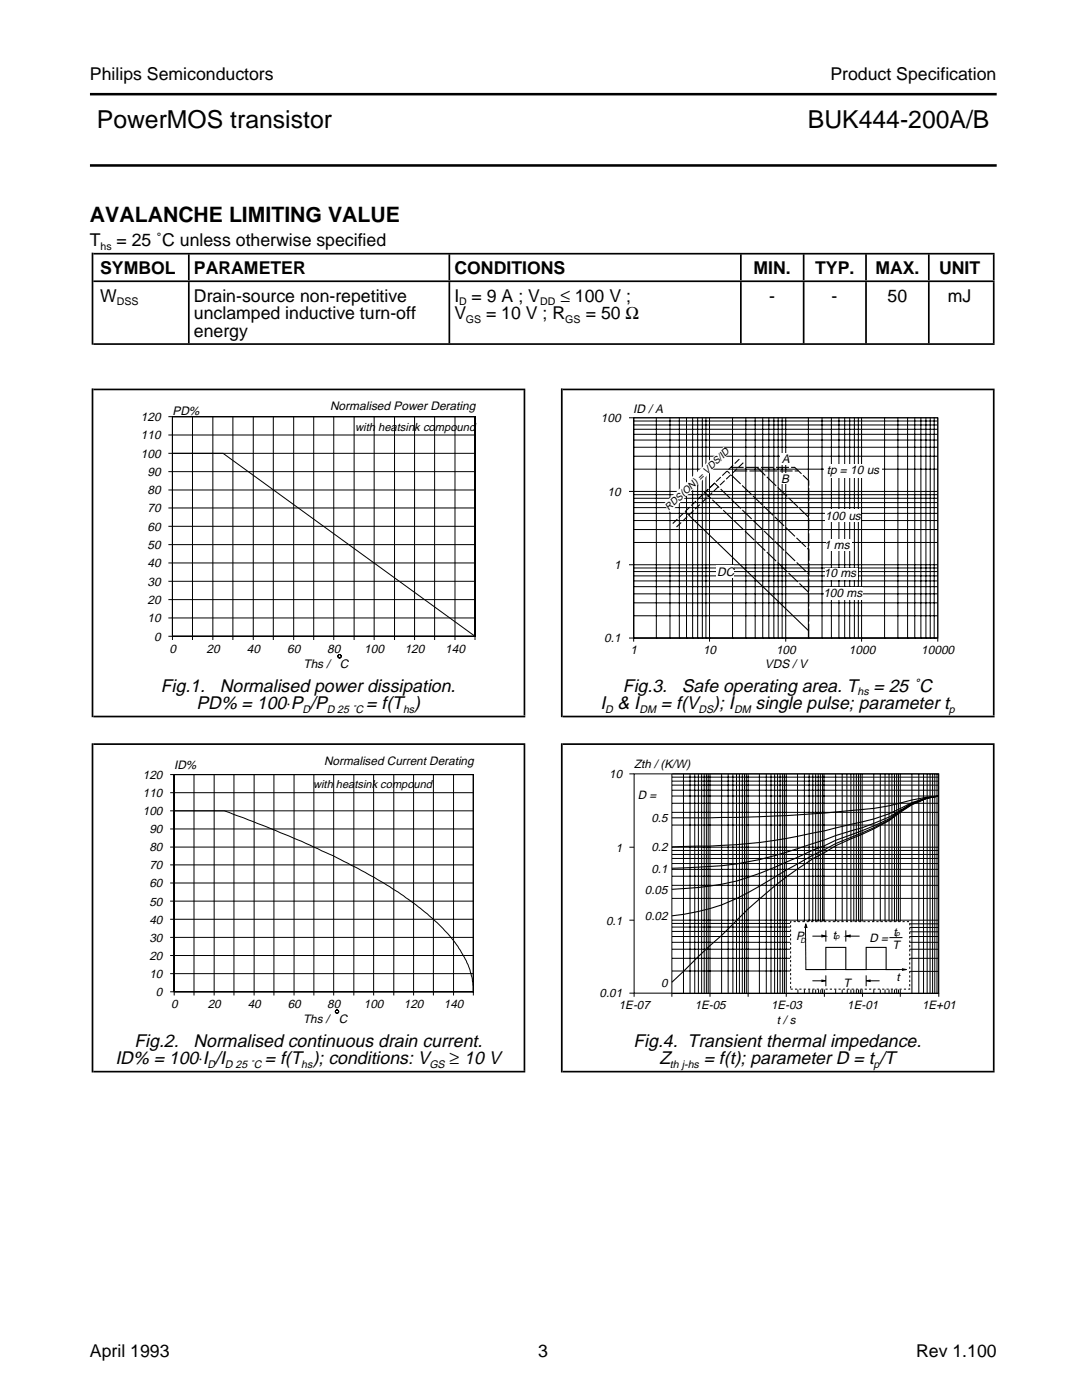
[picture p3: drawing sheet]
<svg xmlns="http://www.w3.org/2000/svg" width="216mm" height="279mm" viewBox="0 0 216 279" stroke-linecap="round" stroke-linejoin="round" font-family="sans-serif">
<g fill="none" stroke="#000" stroke-width=".2">
<path d="M33.6 83.2h61.2v44.5M33.6 86.8h61.2M33.6 90.5h61.2M33.6 94.1h61.2M33.6 97.8h61.2M34.4 83.2h60.4v43.8h-60.4zM34.4 90.5h10.1l50.3 36.5h-61.2M34.4 83.2v44.5M38.4 83.2v44.5M42.5 83.2v44.5M46.5 83.2v44.5M50.5 83.2v44.5"/>
<path d="M54.5 83.2v44.5M58.6 83.2v44.5M62.6 83.2v44.5M66.6 83.2v44.5M70.7 83.2v44.5M74.7 83.2v44.5M78.7 83.2v44.5M82.7 83.2v44.5M86.7 83.2v44.5M90.8 83.2v44.5M125.5 83.4h61.6v44.7M125.5 98.1h61.6"/>
<path d="M126.4 83.4h60.7v43.9h-60.7zM126.4 83.4v44.7M126.4 99.4h60.7M126.4 98.7h60.7M126.4 93.6h60.7M126.4 91.1h60.7M126.4 89.3h60.7M126.4 87.8h60.7M126.4 86.7h60.7M126.4 85.7h60.7M126.4 84.8h60.7M126.4 84h60.7"/>
<path d="M131 83.4v43.9M133.7 83.4v43.9M135.6 83.4v43.9M137 83.4v43.9M138.2 83.4v43.9M139.2 83.4v43.9M140.1 83.4v43.9M140.9 83.4v43.9M141.6 83.4v44.7M146.2 83.4v43.9M148.8 83.4v43.9M150.7 83.4v43.9"/>
<path d="M152.2 83.4v43.9M153.4 83.4v43.9M154.4 83.4v43.9M155.3 83.4v43.9M156.1 83.4v43.9M156.8 83.4v44.7M161.3 83.4v43.9M164 83.4v43.9M165.9 83.4v43.9M167.4 83.4v43.9M168.5 83.4v43.9M169.5 83.4v43.9"/>
<path d="M170.5 83.4v43.9M171.3 83.4v43.9M171.9 83.4v44.7M176.5 83.4v43.9M179.2 83.4v43.9M181.1 83.4v43.9M182.5 83.4v43.9M183.8 83.4v43.9M184.8 83.4v43.9M185.6 83.4v43.9M186.4 83.4v43.9M33.6 101.4h61.2"/>
<path d="M33.6 105h61.2M33.6 108.7h61.2M33.6 112.4h61.2M33.6 116h61.2M33.6 119.7h61.2M125.5 112.7h61.6M126.4 118.5h60.7M126.4 117.1h60.7M126.4 115.9h60.7M126.4 114.9h60.7M126.4 114.1h60.7M126.4 113.4h60.7"/>
<path d="M126.4 108.3h60.7M126.4 105.7h60.7M126.4 103.9h60.7M126.4 102.5h60.7M126.4 101.3h60.7M126.4 100.3h60.7M33.6 123.3h61.2M125.5 127.3h61.6M126.4 127.3h.1M126.4 122.9h60.7M126.4 120.3h60.7M131 127.3h.1"/>
<path d="M133.7 127.3h.1M135.6 127.3h.1M137 127.3h.1M138.2 127.3h.1M139.2 127.3h.1M140.1 127.3h.1M140.9 127.3h.1M141.6 127.3h.1M146.2 127.3h.1M148.8 127.3h.1M150.7 127.3h.1M152.2 127.3h.1"/>
<path d="M153.4 127.3h.1M154.4 127.3h.1M155.3 127.3h.1M156.1 127.3h.1M156.8 127.3h.1M161.3 127.3h.1M164 127.3h.1M165.9 127.3h.1M167.4 127.3h.1M168.5 127.3h.1M169.5 127.3h.1M170.5 127.3h.1"/>
<path d="M171.3 127.3h.1M171.9 127.3h.1M176.5 127.3h.1M179.2 127.3h.1M181.1 127.3h.1M182.5 127.3h.1M183.8 127.3h.1M184.8 127.3h.1M185.6 127.3h.1M186.4 127.3h.1"/>
<circle cx="67.8" cy="131" r=".34"/>
</g>
<path d="M145.8 93.3h12.8l2.8 2.6v30M146.5 94h12.8M161.4 103.2l-10.4-9.9M161.4 118.2l-20.8-19.9 2-1.9 18.8 18.2v-4.9l-16.3-15.7" fill="none" stroke="#000" stroke-width=".22" stroke-dasharray="2.6 .4" stroke-linecap="butt"/>
<path d="M136.7 102.1l24.7 23.8v1.4" fill="none" stroke="#000" stroke-width=".22"/>
<path d="M147.5 91.6l-13.5 13.1M148.3 92.3l-13.5 13.1" fill="none" stroke="#000" stroke-width=".22" stroke-dasharray="1.3 .4" stroke-linecap="butt"/>
<g fill="#fff">
<path d="M164.5 92.7h11.5v2.7h-11.5z" fill-rule="evenodd"/>
<path d="M164.7 101.7h7.1v2.5h-7.1z" fill-rule="evenodd"/>
<path d="M164.7 107.7h5.2v2.2h-5.2z" fill-rule="evenodd"/>
<path d="M164.6 113.4h6.5v2.2h-6.5z" fill-rule="evenodd"/>
<path d="M164.5 117.2h7.6v2.4h-7.6z" fill-rule="evenodd"/>
<path d="M142.9 112.8h3.5v2.5h-3.5z" fill-rule="evenodd"/>
<path d="M155.7 90.5h1.8v2.2h-1.8z" fill-rule="evenodd"/>
<path d="M155.8 94.4h1.8v2.2h-1.8z" fill-rule="evenodd"/>
<path d="M132.4 100.6l12-11.4 1.2 1.2-11.8 11.8z" fill-rule="evenodd"/>
<path d="M169.3 80.1h18.3v2.8h-18.3z" fill-rule="evenodd"/>
</g>
<g fill="none" stroke="#000" stroke-width=".2">
<path d="M34 154.6h60.5v44.1M34 158.2h60.5M34.8 154.6h59.7v43.3h-59.7zM34.8 154.6v44.1M38.7 154.6v44.1M42.7 154.6v44.1M46.7 154.6v44.1M50.7 154.6v44.1M54.7 154.6v44.1M58.7 154.6v44.1M62.6 154.6v44.1M66.6 154.6v44.1"/>
<path d="M70.6 154.6v44.1M74.6 154.6v44.1M78.6 154.6v44.1M82.5 154.6v44.1M86.5 154.6v44.1M90.5 154.6v44.1M125.6 154.4h.9M126.5 154.4h60.8v43.8h-60.8zM134.1 154.4v44.5M134.1 154.4h53.2M134.1 158.9h53.2M134.1 157.7h53.2"/>
<path d="M134.1 156.7h53.2M134.1 155.9h53.2M134.1 155.1h53.2M136.4 154.4v43.9M137.7 154.4v43.9M138.6 154.4v43.9M139.4 154.4v43.9M140 154.4v43.9M140.5 154.4v43.9M140.9 154.4v43.9M141.3 154.4v43.9M141.7 154.4v44.5"/>
<path d="M144 154.4v43.9M145.3 154.4v43.9M146.2 154.4v43.9M147 154.4v43.9M147.5 154.4v43.9M148.1 154.4v43.9M148.6 154.4v43.9M148.9 154.4v43.9M149.3 154.4v44.5M151.5 154.4v43.9M152.9 154.4v43.9M153.8 154.4v43.9"/>
<path d="M154.6 154.4v43.9M155.1 154.4v43.9M155.7 154.4v43.9M156.2 154.4v43.9M156.5 154.4v43.9M156.9 154.4v44.5M159.1 154.4v29.5M160.5 154.4v29.5M161.5 154.4v29.5M162.2 154.4v29.5M162.8 154.4v29.5M163.3 154.4v29.5"/>
<path d="M163.7 154.4v29.5M164.1 154.4v29.5M164.4 154.4v29.5M166.7 154.4v29.5M168 154.4v29.5M169 154.4v29.5M169.8 154.4v29.5M170.4 154.4v29.5M170.9 154.4v29.5M171.3 154.4v29.5M171.7 154.4v29.5M172 154.4v29.5"/>
<path d="M174.4 154.4v29.5M175.7 154.4v29.5M176.6 154.4v29.5M177.4 154.4v29.5M178 154.4v29.5M178.5 154.4v29.5M178.9 154.4v29.5M179.3 154.4v29.5M179.6 154.4v29.5M182 154.4v43.9M183.3 154.4v43.9M184.3 154.4v43.9"/>
<path d="M185 154.4v43.9M185.6 154.4v43.9M186.1 154.4v43.9M186.5 154.4v43.9M187 154.4v43.9M187.2 154.4v43.9h-53.1M34 161.8h60.5M34 165.4h60.5M34 169.1h60.5M34 172.6h60.5M34 176.2h60.5M34 179.8h60.5"/>
<path d="M34.8 161.8h9.9l2.9 1.1a177.6 177.6 0 0 1 29 13.3l.6 .4a52.2 52.2 0 0 1 13.6 11.5 17.8 17.8 0 0 1 3.5 7.3l.2 2.5h-60.5M125.6 169.1h.9M134.1 169.1h53.2M134.1 179.3h53.2M134.1 176.7h53.2M134.1 174.9h53.2M134.1 173.5h53.2M134.1 172.3h53.2M134.1 171.3h53.2M134.1 170.5h53.2M134.1 169.7h53.2M134.1 164.7h53.2"/>
<path d="M134.1 162.1h53.2M134.1 160.3h53.2M34 183.5h60.5M34 187.1h60.5M34 190.7h60.5M34 194.3h60.5M125.6 198.2h.9v.7M125.6 183.6h.9M134.1 183.6h53.1M134.1 193.8h23.6M134.1 191.2h23.6M134.1 189.4h23.6"/>
<path d="M134.1 188.1h23.6M134.1 186.9h23.6M134.1 185.9h23.6M134.1 185h23.6M134.1 184.3h23.6M139.9 198.3h.1M141.6 198.3h.1M142.6 198.3h.1M143.3 198.3h.1M143.8 198.3h.1M144.4 198.3h.1M144.7 198.3h.1"/>
<path d="M145 198.3h.1M145.3 198.3h.1M145.6 198.3h.1M147.3 198.3h.1M148.3 198.3h.1M149.1 198.3h.1M149.6 198.3h.1M150.1 198.3h.1M150.4 198.3h.1M150.8 198.3h.1M151.1 198.3h.1M151.3 198.3h.1"/>
<path d="M153 198.3h.1M154.1 198.3h.1M154.8 198.3h.1M155.4 198.3h.1M155.8 198.3h.1M156.2 198.3h.1M156.5 198.3h.1M156.8 198.3h.1M157 198.3h.1M159.2 197.5v.8M160.5 197.5v.8M160.7 185.1l.1 8.4h19.3"/>
<path d="M161.5 197.5v.8M162.1 186.8h1.9M162.1 195.7h1.9M162.2 197.5v.8M162.8 197.5v.8M163.3 197.5v.8M163.8 197.5v.8M164.1 197.5v.8M164.5 197.5v1.4M164.8 185.7v2.2M164.8 194.7v2.1M166.7 197.5v.8"/>
<path d="M168 197.5v.8M168.8 185.7v2.2M169.1 197.5v.8M169.6 186.8h1.9M169.8 197.5v.8M170.4 197.5v.8M170.9 197.5v.8M171.3 197.5v.8M171.7 197.5v.8M172 197.5v.8M172.1 198.2v.7M172.8 194.7v2.1"/>
<path d="M173.6 195.7h1.9M174.4 197.5v.8M175.7 197.5v.8M176.6 197.5v.8M177.4 197.5v.8M177.5 187.1h2.6M178 197.5v.8M178.5 197.5v.8M178.9 197.5v.8M179.3 197.5v.8M179.6 197.5v1.4M181.5 191.2h5.7"/>
<path d="M181.5 189.4h5.7M181.5 188.1h5.7M181.5 186.9h5.7M181.5 193.9h5.7M181.5 186h5.7M181.5 185.1h5.7M181.5 184.4h5.7M182 198.3h.1M183.3 198.3h.1M184.3 198.3h.1M185 198.3h.1M185.6 198.3h.1"/>
<path d="M186.1 198.3h.1M186.5 198.3h.1M187 198.3h.1M187.3 198.2v.7"/>
<circle cx="67.2" cy="201.9" r=".34"/>
</g>
<path d="M134.1 163.2a348.2 348.2 0 0 0 30.4-.9l5.3-.5a49.3 49.3 0 0 0 12.2-2.1l3-.6 2.3-.2-2.3 .3-3 1a34.6 34.6 0 0 1-12.2 4.3 137.8 137.8 0 0 1-22.8 4.1l-5.3 .3-7.6 .1M134.1 173.3l5.3-.2a71 71 0 0 0 22.8-4.7l4.5-1.6a63.3 63.3 0 0 0 10.7-3.7l4.6-2.7 3-1.2 2.3-.3-2.3 .4-3 1.2-4.6 2.9a90.7 90.7 0 0 1-10.7 4.3l-9.8 4.3a47.8 47.8 0 0 1-20.5 5.3l-2.3 .2M134.1 182.8a39.5 39.5 0 0 0 17.5-6l10.6-6.1 4.5-2.3a94 94 0 0 0 10.7-4.8l4.6-3.1 3-1.2 2.3-.4-2.3 .4-3 1.3-4.6 3.2a96.5 96.5 0 0 1-10.7 5l-2.2 1.4a73.2 73.2 0 0 0-15.2 11.2l-5.3 5.3-4.6 4.2-5.3 5.1M160.8 193.5h4v-4.4h4v4.4h4v-4.4h4v4.4h2.7" fill="none" stroke="#000" stroke-width=".22"/>
<path d="M160.8 184.4l.2 .7h-.4zM164 186.6l.8 .2-.8 .2zM164 195.6l.8 .1-.8 .2zM168.8 186.8l.8-.2v.4zM172.8 195.7l.8-.1v.3zM180.1 193.3l.8 .2-.8 .1z" fill="#000" stroke="#000" stroke-width=".2"/>
<path d="M157.8 183.9h23.7v13.5h-23.7z" fill="none" stroke="#000" stroke-width=".2" stroke-dasharray=".4" stroke-linecap="butt"/>
<path d="M169.7 151h17.9v3.2h-17.9z" fill-rule="evenodd" fill="#fff"/>
<path d="M18.6 56.1h179.9M18.6 50.6h179.9M18.6 77.7h86.2M18.6 68.7h179.9M112.3 77.7h86.2M18.6 148.5h86.2M18.6 143h86.2M112.3 148.5h86.2M112.3 143h86.2M18.6 213.9h86.2M112.3 213.9h86.2" fill="none" stroke="#000" stroke-width=".34"/>
<path d="M104.5 181.2h.3M198.1 181.2h.4" fill="none" stroke="#000" stroke-width="65" stroke-linecap="butt"/>
<path d="M18.3 181.2h.3M111.9 181.2h.4" fill="none" stroke="#000" stroke-width="65.7" stroke-linecap="butt"/>
<path d="M104.5 110.3h.3M198.1 110.3h.4" fill="none" stroke="#000" stroke-width="64.9" stroke-linecap="butt"/>
<path d="M18.3 110.3h.3M111.9 110.3h.4" fill="none" stroke="#000" stroke-width="65.6" stroke-linecap="butt"/>
<path d="M37.5 62.4h.3M89.5 62.4h.3M147.7 62.4h.3M160.2 62.4h.3M172.6 62.4h.4M185.2 62.4h.3M198.1 62.4h.4" fill="none" stroke="#000" stroke-width="12.2" stroke-linecap="butt"/>
<path d="M37.5 53.3h.3M89.5 53.3h.3M147.7 53.3h.3M160.2 53.3h.3M172.6 53.3h.4M185.2 53.3h.3M198.1 53.3h.4" fill="none" stroke="#000" stroke-width="5.2" stroke-linecap="butt"/>
<path d="M18.3 59.6h.3" fill="none" stroke="#000" stroke-width="18.4" stroke-linecap="butt"/>
<path d="M17.9 18.8h181M17.9 33h181" fill="none" stroke="#000" stroke-width=".51"/>
<g font-size="4.9">
<text x="19.3" y="25.5">PowerMOS transistor</text>
<text x="161.2" y="25.5">BUK444-200A/B</text>
</g>
<text font-size="4.2" x="17.9" y="44.4">AVALANCHE LIMITING VALUE</text>
<g font-size="3.6">
<text x="32.1" y="138.1">Fig.1.</text>
<text x="39.2" y="141.6">PD% = 100⋅P /P</text>
<text x="43.9" y="138.1">Normalised power dissipation.</text>
<text x="73.1" y="141.6">= f(T )</text>
<text x="119.8" y="141.6">I &amp; I</text>
<text x="124.3" y="138.1">Fig.3.</text>
<text x="131.9" y="141.6">= f(V</text>
<text x="136.1" y="138.1">Safe operating area. T</text>
<text x="142.3" y="141.6">); I</text>
<text x="150.8" y="141.6">single pulse; parameter t</text>
<text x="174.3" y="138.1">= 25 ˚C</text>
<text x="26.8" y="209">Fig.2.</text>
<text x="38.6" y="209">Normalised continuous drain current.</text>
<text x="126.4" y="209">Fig.4. Transient thermal impedance.</text>
<text x="23" y="212.4">ID% = 100⋅I /I</text>
<text x="52.8" y="212.4">= f(T ); conditions: V</text>
<text x="131.6" y="212.4">Z</text>
<text x="140.4" y="212.4">= f(t); parameter D = t /T</text>
</g>
<g font-size="3.5">
<text x="17.9" y="16">Philips Semiconductors</text>
<text x="165.7" y="16">Product Specification</text>
<text x="17.9" y="49.2">T</text>
<text x="23.2" y="49.2">= 25 ˚C unless otherwise specified</text>
<text x="20" y="54.7">SYMBOL</text>
<text x="38.7" y="54.7">PARAMETER</text>
<text x="90.7" y="54.7">CONDITIONS</text>
<text x="150.4" y="54.7">MIN.</text>
<text x="162.6" y="54.7">TYP.</text>
<text x="174.7" y="54.7">MAX.</text>
<text x="187.4" y="54.7">UNIT</text>
<text x="20" y="60.2">W</text>
<text x="38.7" y="60.2">Drain-source non-repetitive</text>
<text x="38.7" y="63.7">unclamped inductive turn-off</text>
<text x="90.7" y="60.2">I = 9 A ; V</text>
<text x="90.7" y="63.7">V</text>
<text x="97" y="63.7">= 10 V ; R</text>
<text x="111.8" y="60.2">≤ 100 V ;</text>
<text x="116.9" y="63.7">= 50 Ω</text>
<text x="153.5" y="60.2">-</text>
<text x="165.9" y="60.2">-</text>
<text x="177.1" y="60.2">50</text>
<text x="189.1" y="60.2">mJ</text>
<text x="38.7" y="67.2">energy</text>
<text x="89.7" y="212.4">≥ 10 V</text>
<text x="17.9" y="270.8">April 1993</text>
<text x="107.4" y="270.8">3</text>
<text x="182.8" y="270.8">Rev 1.100</text>
</g>
<g font-size="2.4">
<text x="34.4" y="82.8">PD%</text>
<text x="65.9" y="81.9">Normalised Power Derating</text>
<text x="126.4" y="82.4">ID / A</text>
<text x="28.1" y="84">120</text>
<text x="28.1" y="87.7">110</text>
<text x="119.9" y="84.3">100</text>
<text x="28.1" y="91.4">100</text>
<text x="29.4" y="94.9">90</text>
<text x="156" y="92.4">A</text>
<text x="165" y="94.6">tp = 10 us</text>
<text x="29.4" y="98.7">80</text>
<text x="121.2" y="98.9">10</text>
<text x="155.8" y="96.3">B</text>
<text x="29.4" y="102.3">70</text>
<text x="29.4" y="105.9">60</text>
<text x="164.7" y="103.8">100 us</text>
<text x="29.4" y="109.6">50</text>
<text x="29.4" y="113.2">40</text>
<text x="122.5" y="113.6">1</text>
<text x="164.4" y="109.5">1 ms</text>
<text x="29.4" y="116.9">30</text>
<text x="143.1" y="115">DC</text>
<text x="164.3" y="119.2">100 ms</text>
<text x="164.4" y="115.2">10 ms</text>
<text x="29.4" y="120.5">20</text>
<text x="29.4" y="124.2">10</text>
<text x="30.7" y="127.9">0</text>
<text x="33.8" y="130.3">0</text>
<text x="41.2" y="130.3">20</text>
<text x="49.3" y="130.3">40</text>
<text x="57.3" y="130.3">60</text>
<text x="65.3" y="130.3">80</text>
<text x="72.7" y="130.3">100</text>
<text x="80.8" y="130.3">120</text>
<text x="88.8" y="130.3">140</text>
<text x="120.6" y="128.2">0.1</text>
<text x="125.8" y="130.5">1</text>
<text x="140.3" y="130.5">10</text>
<text x="154.8" y="130.5">100</text>
<text x="169.4" y="130.5">1000</text>
<text x="183.8" y="130.5">10000</text>
<text x="60.5" y="133.3">Ths /</text>
<text x="67.8" y="133.3">C</text>
<text x="152.6" y="133.4">VDS / V</text>
<text x="28.5" y="155.5">120</text>
<text x="34.8" y="153.5">ID%</text>
<text x="64.7" y="152.7">Normalised Current Derating</text>
<text x="121.6" y="155.3">10</text>
<text x="126.5" y="153.4">Zth / (K/W)</text>
<text x="28.5" y="159.1">110</text>
<text x="127.3" y="159.5">D =</text>
<text x="28.5" y="162.7">100</text>
<text x="29.8" y="166.2">90</text>
<text x="130" y="164.1">0.5</text>
<text x="29.8" y="169.9">80</text>
<text x="29.8" y="173.5">70</text>
<text x="122.9" y="169.9">1</text>
<text x="130" y="169.9">0.2</text>
<text x="29.8" y="177.1">60</text>
<text x="128.7" y="178.3">0.05</text>
<text x="130" y="174.1">0.1</text>
<text x="29.8" y="180.7">50</text>
<text x="29.8" y="184.3">40</text>
<text x="120.9" y="184.5">0.1</text>
<text x="128.7" y="183.6">0.02</text>
<text x="29.8" y="187.9">30</text>
<text x="29.8" y="191.6">20</text>
<text x="158.9" y="187.6">P</text>
<text x="166.2" y="187.4">t</text>
<text x="173.5" y="188">D =</text>
<text x="178.1" y="189.4">T</text>
<text x="178.3" y="186.8">t</text>
<text x="29.8" y="195.2">10</text>
<text x="131.9" y="196.9">0</text>
<text x="168.3" y="197">T</text>
<text x="178.9" y="195.8">t</text>
<text x="31.1" y="198.8">0</text>
<text x="34.2" y="201.3">0</text>
<text x="41.5" y="201.3">20</text>
<text x="49.4" y="201.3">40</text>
<text x="57.4" y="201.3">60</text>
<text x="65.3" y="201.3">80</text>
<text x="72.6" y="201.3">100</text>
<text x="80.6" y="201.3">120</text>
<text x="88.6" y="201.3">140</text>
<text x="119.6" y="199.1">0.01</text>
<text x="123.5" y="201.4">1E-07</text>
<text x="138.6" y="201.4">1E-05</text>
<text x="153.8" y="201.4">1E-03</text>
<text x="169.1" y="201.4">1E-01</text>
<text x="184" y="201.4">1E+01</text>
<text x="60.5" y="204.1">Ths /</text>
<text x="67.6" y="204.1">C</text>
<text x="155" y="204.3">t / s</text>
</g>
<g font-size="2.3">
<text x="70.9" y="85.9">with heatsink compound</text>
<text x="62.5" y="157.3">with heatsink compound</text>
</g>
<g font-size="2.2">
<text x="60.4" y="142.3">D</text>
<text x="65.2" y="142.3">D 25 ˚C</text>
<text x="80.4" y="142.3">hs</text>
<text x="120.7" y="142.3">D</text>
<text x="127.6" y="142.3">DM</text>
<text x="139.4" y="142.3">DS</text>
<text x="146.5" y="142.3">DM</text>
<text x="171.1" y="138.8">hs</text>
<text x="189.3" y="142.3">p</text>
<text x="41.4" y="213.2">D</text>
<text x="44.9" y="213.2">D 25 ˚C</text>
<text x="60.1" y="213.2">hs</text>
<text x="85.7" y="213.2">GS</text>
<text x="133.7" y="213.2">th j-hs</text>
<text x="174.3" y="213.2">p</text>
</g>
<g font-size="2.1">
<text x="20.1" y="49.9">hs</text>
<text x="23.3" y="60.9">DSS</text>
<text x="91.6" y="60.9">D</text>
<text x="93" y="64.4">GS</text>
<text x="107.8" y="60.9">DD</text>
<text x="112.8" y="64.4">GS</text>
</g>
<text font-size="2" x="133.5" y="102" transform="rotate(-44 133.5 102)">RDS(ON) = VDS/ID</text>
<g font-size="1.5">
<text x="159.8" y="188.2">D</text>
<text x="166.7" y="187.4">p</text>
<text x="178.8" y="186.8">p</text>
</g>
</svg>
